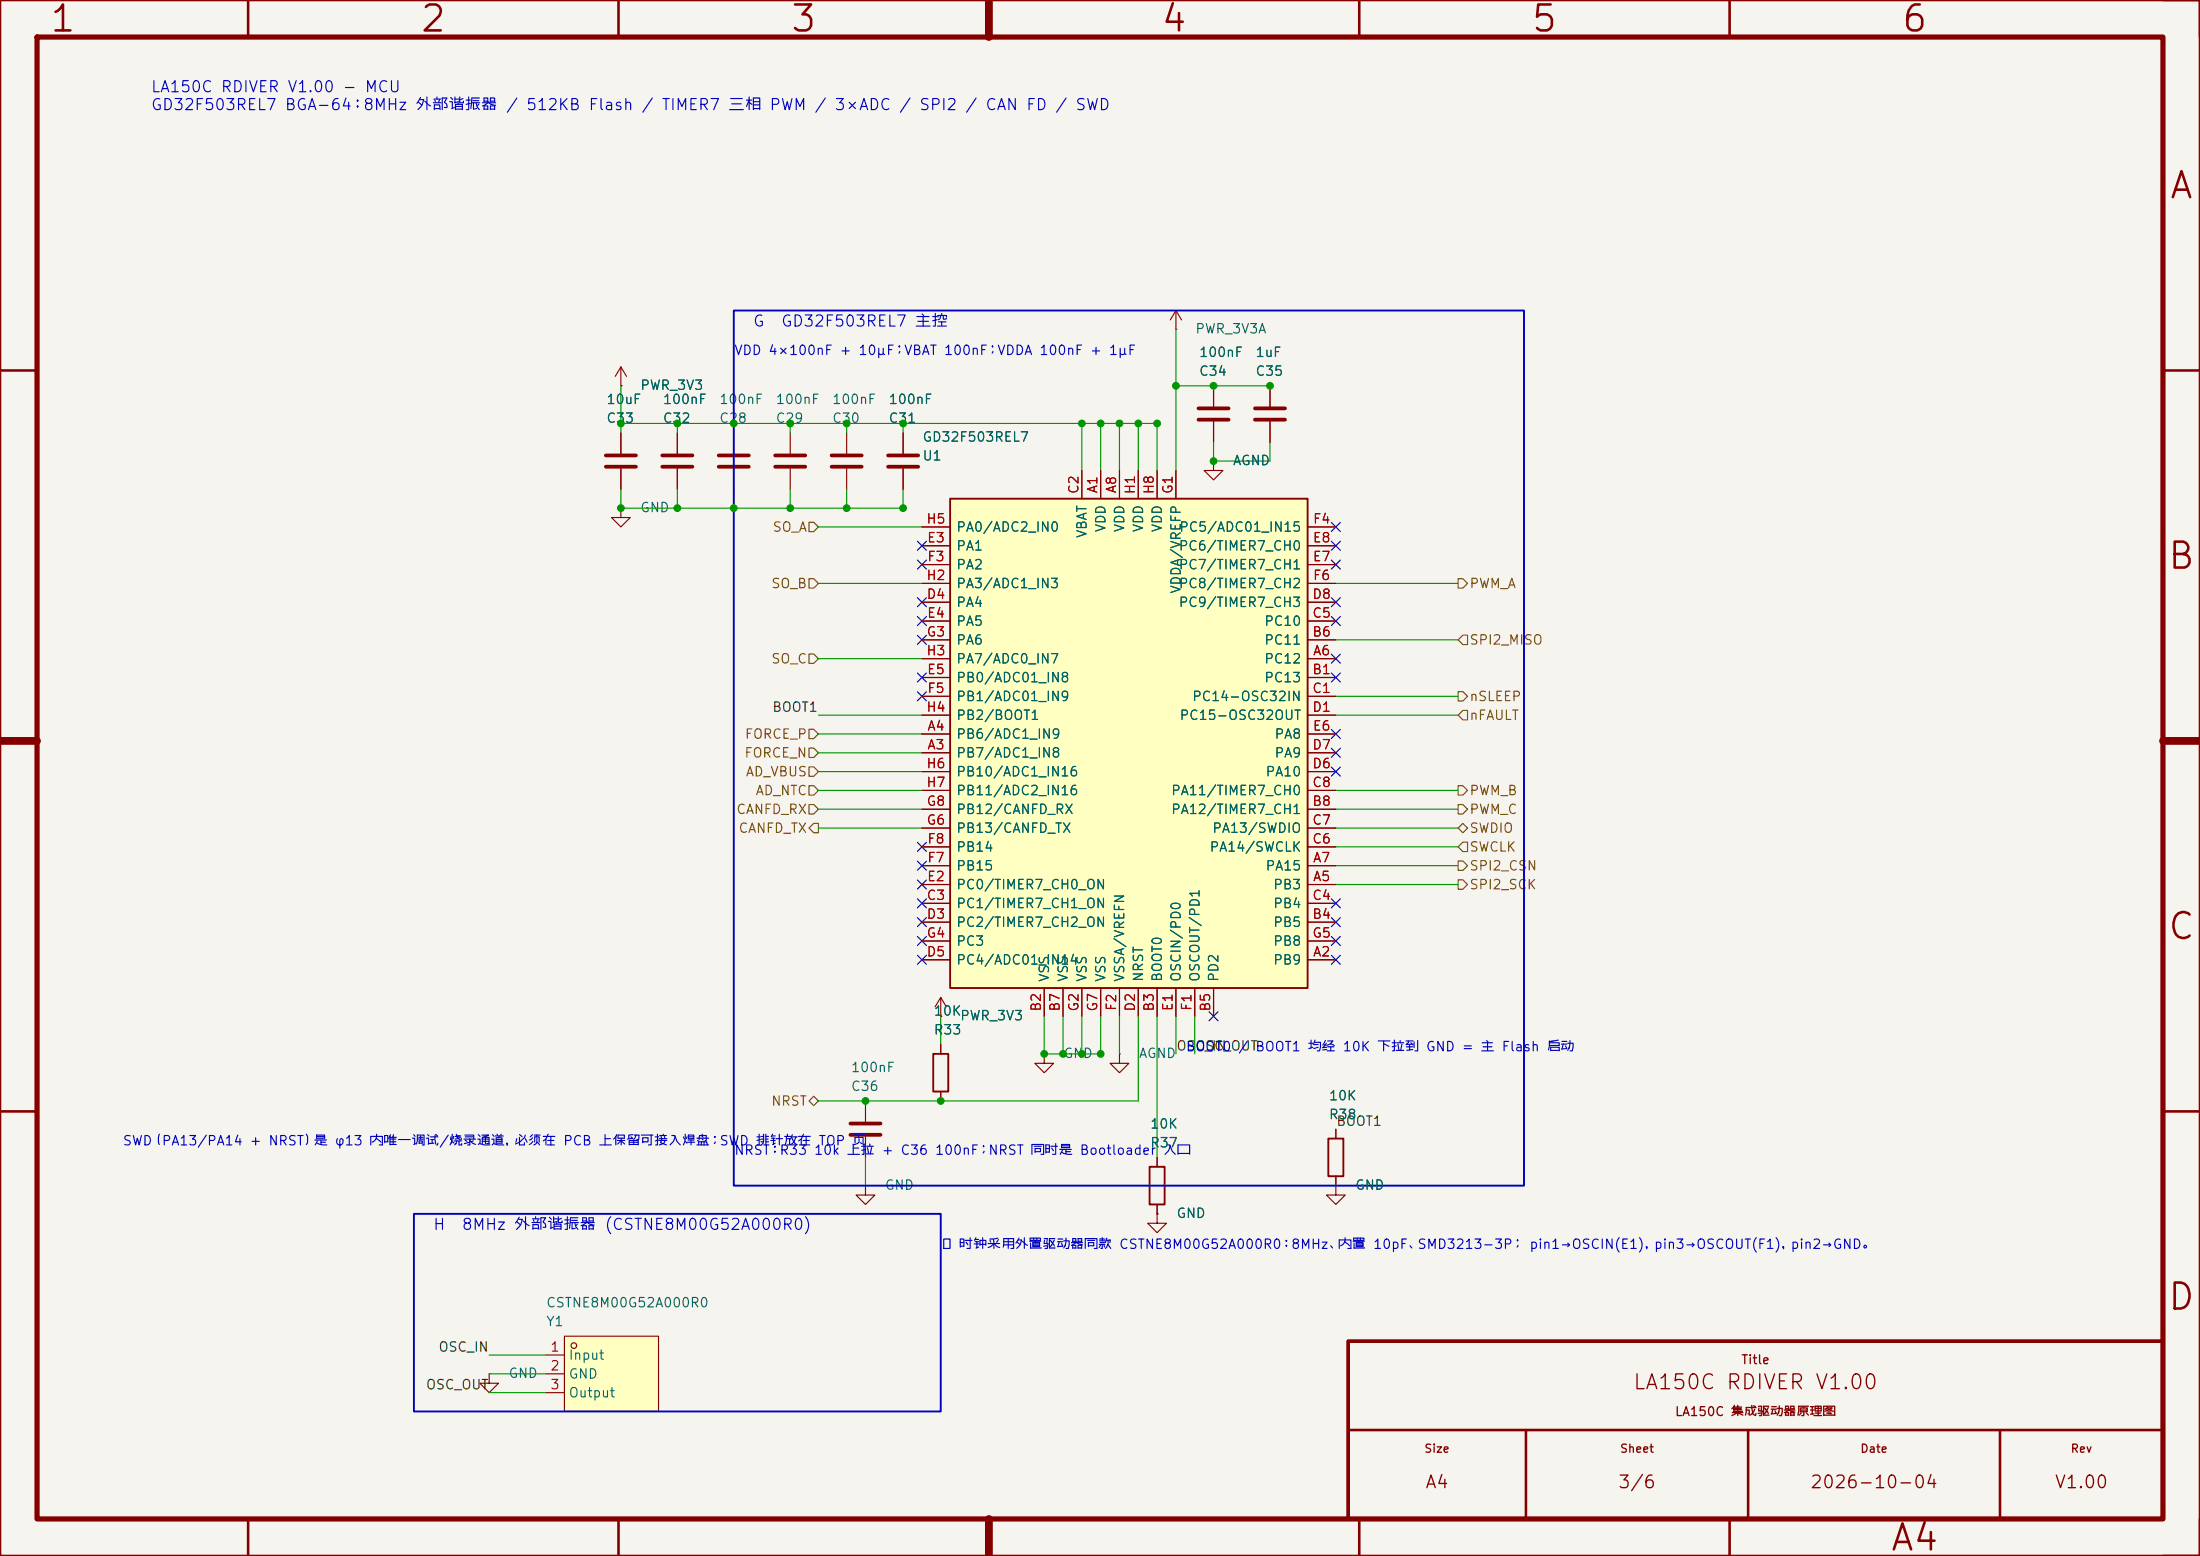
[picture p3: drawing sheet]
<svg xmlns="http://www.w3.org/2000/svg" width="297mm" height="210mm" viewBox="0 0 297 210" stroke-linecap="round" stroke-linejoin="round" font-family="sans-serif">
<path d="M0 0h297v210h-297z" fill="#f5f4ef" stroke="#f5f4ef" stroke-width=".14"/>
<g fill="none" stroke="#840000" stroke-width=".35">
<path d="M0 0h297v210h-297zM33.5 0v5M83.5 0v5M133.5 0v5M183.5 0v5M233.5 0v5M0 50h5M292 50h5M0 100h5M292 100h5M0 150h5M292 150h5"/>
<path d="M182 193h110M206 193v12M236 193v12M270 193v12M33.5 205v5M83.5 205v5M133.5 205v5M183.5 205v5M233.5 205v5"/>
</g>
<path d="M5 5h287v200h-287z" fill="none" stroke="#840000" stroke-width=".7"/>
<path d="M133.5 0v5M0 100h5M292 100h5M133.5 205v5" fill="none" stroke="#840000" stroke-width="1.1"/>
<g fill="#840000" stroke="#840000" stroke-width=".35">
<path d="M292 -.1h5.1v5.1l-.1-5z"/>
<path d="M297 205l.1 5.1h-5.1l5-.1z"/>
</g>
<path d="M182 181h110v24h-110z" fill="none" stroke="#840000" stroke-width=".5"/>
<path d="M104.6 61.5h4.1M104.6 63h4.1M112.3 61.5h4M112.3 63h4" fill="none" stroke="#840000" stroke-width=".51"/>
<g fill="none" stroke="#840000" stroke-width=".15">
<path d="M106.7 58.4v2.8M114.3 58.4v2.8M106.7 63.2v2.8M114.3 63.2v2.8M163.8 62.2v1.3h1.3l-1.3 1.3-1.2-1.3h1.2M163.8 62.2h.1M141 142.2v1.3h1.2l-1.2 1.3-1.3-1.3h1.3M141 142.2h.1M156.2 156.2v1.3M180.3 152.4v1.3M180.3 158.8v1.2M116.8 160v1.3h1.3l-1.3 1.3-1.2-1.3h1.2"/>
<path d="M116.8 160h.1M156.2 163.8v1.3h1.3l-1.3 1.3-1.3-1.3h1.3M156.2 163.8h.1M156.2 162.6v1.2M180.3 160v1.3h1.3l-1.3 1.3-1.2-1.3h1.2M180.3 160h.1"/>
</g>
<path d="M155.2 157.5h2v5.1h-2zM179.3 153.7h2.1v5.1h-2.1z" fill="none" stroke="#840000" stroke-width=".25"/>
<path d="M128.3 67.3h48.2v66.1h-48.2z" fill="#ffffc2"/>
<path d="M128.3 67.3h48.2v66.1h-48.2zM126 142.2h2v5.1h-2z" fill="none" stroke="#840000" stroke-width=".25"/>
<g fill="none" stroke="#840000" stroke-width=".15">
<path d="M124.5 73.7h3.8M124.5 76.2h3.8M124.5 71.1h3.8M124.5 78.7h3.8M146 63.5v3.8M148.6 63.5v3.8M151.1 63.5v3.8M153.7 63.5v3.8M156.2 63.5v3.8M158.7 63.5v3.8M176.5 73.7h3.8M176.5 76.2h3.8"/>
<path d="M176.5 71.1h3.8M176.5 78.7h3.8M124.5 99.1h3.8M124.5 88.9h3.8M124.5 91.4h3.8M124.5 86.4h3.8M124.5 94h3.8M124.5 83.8h3.8M124.5 96.5h3.8M124.5 81.3h3.8M176.5 99.1h3.8M176.5 88.9h3.8"/>
<path d="M176.5 91.4h3.8M176.5 86.4h3.8M176.5 94h3.8M176.5 83.8h3.8M176.5 96.5h3.8M176.5 81.3h3.8M124.5 101.6h3.8M124.5 119.4h3.8M124.5 116.8h3.8M124.5 109.2h3.8M124.5 114.3h3.8M124.5 111.8h3.8"/>
<path d="M124.5 106.7h3.8M124.5 104.1h3.8M176.5 101.6h3.8M176.5 119.4h3.8M176.5 116.8h3.8M176.5 109.2h3.8M176.5 114.3h3.8M176.5 111.8h3.8M176.5 106.7h3.8M176.5 104.1h3.8M124.5 129.5h3.8M124.5 124.5h3.8"/>
<path d="M124.5 121.9h3.8M124.5 127h3.8M141 133.4v3.8M143.5 133.4v3.8M146 133.4v3.8M148.6 133.4v3.8M151.1 133.4v3.8M153.7 133.4v3.8M156.2 133.4v3.8M158.7 133.4v3.8M161.3 133.4v3.8M163.8 133.4v3.8"/>
<path d="M176.5 129.5h3.8M176.5 124.5h3.8M176.5 121.9h3.8M176.5 127h3.8M127 141v1.2M127 147.3v1.3M151.1 142.2v1.3h1.3l-1.3 1.3-1.2-1.3h1.2M151.1 142.2h.1M66 185.4v1.3h1.3l-1.3 1.3-1.2-1.3h1.2M66 185.4h.1"/>
</g>
<path d="M76.2 180.3h12.7v10.2h-12.7z" fill="#ffffc2"/>
<g fill="none" stroke="#840000" stroke-width=".15">
<path d="M83.8 52.1h.1M83.8 49.5v2.6M83.8 58.4v2.8M83.8 49.5l-.7 1.3M83.8 49.5l.8 1.3M91.4 58.4v2.8M99.1 58.4v2.8M121.9 58.4v2.8M158.7 44.5h.1M158.7 41.9l-.7 1.3M158.7 41.9l.8 1.3M158.7 41.9v2.6"/>
<path d="M163.8 52.1v2.8M163.8 56.9v2.8M171.4 52.1v2.8M171.4 56.9v2.8M83.8 68.6v1.3h1.3l-1.3 1.2-1.3-1.2h1.3M83.8 68.6h.1M83.8 63.2v2.8M91.4 63.2v2.8M99.1 63.2v2.8M121.9 63.2v2.8M124.5 73.7h3.8M124.5 76.2h3.8"/>
<path d="M124.5 71.1h3.8M124.5 78.7h3.8M146 63.5v3.8M148.6 63.5v3.8M151.1 63.5v3.8M153.7 63.5v3.8M156.2 63.5v3.8M158.7 63.5v3.8M163.8 62.2h.1M176.5 73.7h3.8M176.5 76.2h3.8M176.5 71.1h3.8"/>
<path d="M176.5 78.7h3.8M124.5 99.1h3.8M124.5 88.9h3.8M124.5 91.4h3.8M124.5 86.4h3.8M124.5 94h3.8M124.5 83.8h3.8M124.5 96.5h3.8M124.5 81.3h3.8M176.5 99.1h3.8M176.5 88.9h3.8M176.5 91.4h3.8"/>
<path d="M176.5 86.4h3.8M176.5 94h3.8M176.5 83.8h3.8M176.5 96.5h3.8M176.5 81.3h3.8M124.5 101.6h3.8M124.5 119.4h3.8M124.5 116.8h3.8M124.5 109.2h3.8M124.5 114.3h3.8M124.5 111.8h3.8M124.5 106.7h3.8"/>
<path d="M124.5 104.1h3.8M176.5 101.6h3.8M176.5 119.4h3.8M176.5 116.8h3.8M176.5 109.2h3.8M176.5 114.3h3.8M176.5 111.8h3.8M176.5 106.7h3.8M176.5 104.1h3.8M124.5 129.5h3.8M124.5 124.5h3.8M124.5 121.9h3.8"/>
<path d="M124.5 127h3.8M127 137.2h.1M127 134.6l-.8 1.3M127 134.6l.8 1.3M127 134.6v2.6M141 133.4v3.8M143.5 133.4v3.8M146 133.4v3.8M148.6 133.4v3.8M151.1 133.4v3.8M153.7 133.4v3.8M156.2 133.4v3.8"/>
<path d="M158.7 133.4v3.8M161.3 133.4v3.8M163.8 133.4v3.8M176.5 129.5h3.8M176.5 124.5h3.8M176.5 121.9h3.8M176.5 127h3.8M116.8 148.6v2.8M116.8 153.4v2.8M127 141v1.2M127 147.3v1.3M156.2 156.2v1.3"/>
<path d="M180.3 152.4v1.3M180.3 158.8v1.2M156.2 163.8h.1M156.2 162.6v1.2M180.3 160h.1M73.7 182.9h2.5M73.7 185.4h2.5M73.7 188h2.5M76.2 180.3h12.7v10.2h-12.7z"/>
<circle cx="77.5" cy="181.6" r=".38"/>
</g>
<g fill="none" stroke="#840000" stroke-width=".51">
<path d="M161.8 55.1h4.1M161.8 56.6h4.1M169.4 55.1h4.1M169.4 56.6h4.1M81.8 61.5h4.1M81.8 63h4.1M89.4 61.5h4.1M89.4 63h4.1M97 61.5h4.1M97 63h4.1M119.9 61.5h4.1M119.9 63h4.1"/>
<path d="M114.8 151.6h4.1M114.8 153.2h4.1"/>
</g>
<g fill="none" stroke="#725600" stroke-width=".15">
<path d="M109.2 78.1h.7l.6 .6-.6 .7h-.7zM109.2 70.5h.7l.6 .6-.6 .7h-.7zM196.8 78.1h.7l.6 .6-.6 .7h-.7zM109.2 98.4h.7l.6 .7-.6 .6h-.7zM109.2 88.3h.7l.6 .6-.6 .6h-.7zM196.8 93.3h.7l.6 .7-.6 .6h-.7zM197.5 85.7h.6v1.3h-.6l-.7-.6zM197.5 95.9h.6v1.3h-.6l-.7-.7zM109.2 106h.7l.6 .7-.6 .6h-.7zM109.2 103.5h.7l.6 .6-.6 .7h-.7zM109.2 108.6h.7l.6 .6-.6 .7h-.7zM109.2 101h.7l.6 .6-.6 .6h-.7z"/>
<path d="M109.9 111.1h.6v1.3h-.6l-.7-.6zM196.8 118.7h.7l.6 .7-.6 .6h-.7zM196.8 111.8l.7-.7 .6 .7-.6 .6zM196.8 106h.7l.6 .7-.6 .6h-.7zM196.8 108.6h.7l.6 .6-.6 .7h-.7zM196.8 116.2h.7l.6 .6-.6 .7h-.7zM197.5 113.7h.6v1.2h-.6l-.7-.6zM109.2 148.6l.7-.6 .6 .6-.6 .6z"/>
</g>
<g fill="none" stroke="#009600" stroke-width=".15">
<path d="M83.8 57.2h72.4v6.3M83.8 52.1v6.3M91.4 57.2v1.2M99.1 57.2v1.2M106.7 57.2v1.2M114.3 57.2v1.2M121.9 57.2v1.2M146 57.2v6.3M148.6 57.2v6.3M151.1 57.2v6.3M153.7 57.2v6.3M158.7 52.1h12.7"/>
<path d="M158.7 44.5v19M163.8 59.7v2.5h7.6v-2.5M83.8 66v2.6h38.1v-2.6M91.4 66v2.6M99.1 66v2.6M106.7 66v2.6M110.5 78.7h14M110.5 71.1h14M114.3 66v2.6M180.3 78.7h16.5M110.5 96.5h14M110.5 88.9h14"/>
<path d="M110.5 99.1h14M180.3 94h16.5M180.3 96.5h16.5M180.3 86.4h16.5M110.5 111.8h14M110.5 109.2h14M110.5 106.7h14M110.5 104.1h14M110.5 101.6h14M180.3 111.8h16.5M180.3 114.3h16.5M180.3 116.8h16.5"/>
<path d="M180.3 119.4h16.5M180.3 109.2h16.5M180.3 106.7h16.5M127 137.2v3.8M141 137.2v5h7.6v-5M143.5 137.2v5M146 137.2v5M151.1 137.2v5M153.7 137.2v11.4h-43.2M156.2 137.2v19M158.7 137.2v5M161.3 137.2v5"/>
<path d="M116.8 156.2v3.8M66 188h7.7M66 182.9h7.7M66 185.4h7.7"/>
</g>
<g fill="none" stroke="#000084" stroke-width=".15">
<path d="M123.9 75.6l1.2 1.2M123.9 73.1l1.2 1.2M125.1 75.6l-1.2 1.2M125.1 73.1l-1.2 1.2M179.7 70.5l1.2 1.2M179.7 75.6l1.2 1.2M179.7 73.1l1.2 1.2M180.9 70.5l-1.2 1.2M180.9 75.6l-1.2 1.2M180.9 73.1l-1.2 1.2M123.9 80.7l1.2 1.2M123.9 85.8l1.2 1.2"/>
<path d="M123.9 93.4l1.2 1.2M123.9 90.8l1.2 1.2M123.9 83.2l1.2 1.2M125.1 80.7l-1.2 1.2M125.1 85.8l-1.2 1.2M125.1 93.4l-1.2 1.2M125.1 90.8l-1.2 1.2M125.1 83.2l-1.2 1.2M179.7 83.2l1.2 1.2M179.7 80.7l1.2 1.2M179.7 90.8l1.2 1.2M179.7 98.5l1.2 1.2"/>
<path d="M179.7 88.3l1.2 1.2M180.9 83.2l-1.2 1.2M180.9 80.7l-1.2 1.2M180.9 90.8l-1.2 1.2M180.9 98.5l-1.2 1.2M180.9 88.3l-1.2 1.2M123.9 113.7l1.2 1.2M123.9 116.2l1.2 1.2M123.9 118.8l1.2 1.2M125.1 113.7l-1.2 1.2M125.1 116.2l-1.2 1.2M125.1 118.8l-1.2 1.2"/>
<path d="M179.7 103.5l1.2 1.2M179.7 101l1.2 1.2M180.9 103.5l-1.2 1.2M180.9 101l-1.2 1.2M123.9 126.4l1.2 1.2M123.9 128.9l1.2 1.2M123.9 123.9l1.2 1.2M123.9 121.3l1.2 1.2M125.1 126.4l-1.2 1.2M125.1 128.9l-1.2 1.2M125.1 123.9l-1.2 1.2M125.1 121.3l-1.2 1.2"/>
<path d="M163.2 136.6l1.2 1.2M164.4 136.6l-1.2 1.2M179.7 128.9l1.2 1.2M179.7 126.4l1.2 1.2M179.7 123.9l1.2 1.2M179.7 121.3l1.2 1.2M180.9 128.9l-1.2 1.2M180.9 126.4l-1.2 1.2M180.9 123.9l-1.2 1.2M180.9 121.3l-1.2 1.2"/>
</g>
<path d="M99.1 41.9h106.6v118.1h-106.6zM55.9 163.8h71.1v26.7h-71.1z" fill="none" stroke="#0000c2" stroke-width=".25"/>
<g fill="#009600" stroke="#009600" stroke-width=".14">
<circle cx="127" cy="148.6" r=".46"/>
<circle cx="148.6" cy="142.2" r=".46"/>
<circle cx="116.8" cy="148.6" r=".46"/>
<circle cx="106.7" cy="68.6" r=".46"/>
<circle cx="121.9" cy="68.6" r=".46"/>
<circle cx="121.9" cy="57.2" r=".46"/>
<circle cx="106.7" cy="57.2" r=".46"/>
<circle cx="114.3" cy="68.6" r=".46"/>
<circle cx="114.3" cy="57.2" r=".46"/>
<circle cx="83.8" cy="68.6" r=".46"/>
<circle cx="151.1" cy="57.2" r=".46"/>
<circle cx="163.8" cy="62.2" r=".46"/>
<circle cx="153.7" cy="57.2" r=".46"/>
<circle cx="156.2" cy="57.2" r=".46"/>
<circle cx="163.8" cy="52.1" r=".46"/>
<circle cx="171.4" cy="52.1" r=".46"/>
<circle cx="158.7" cy="52.1" r=".46"/>
<circle cx="148.6" cy="57.2" r=".46"/>
<circle cx="83.8" cy="57.2" r=".46"/>
<circle cx="146" cy="57.2" r=".46"/>
<circle cx="91.4" cy="57.2" r=".46"/>
<circle cx="99.1" cy="68.6" r=".46"/>
<circle cx="99.1" cy="57.2" r=".46"/>
<circle cx="91.4" cy="68.6" r=".46"/>
<circle cx="146" cy="142.2" r=".46"/>
<circle cx="143.5" cy="142.2" r=".46"/>
<circle cx="141" cy="142.2" r=".46"/>
</g>
<g font-size="3.5" fill="#840000">
<text x="6.5" y="5.2">1</text>
<text x="56.5" y="5.2">2</text>
<text x="106.5" y="5.2">3</text>
<text x="156.5" y="5.2">4</text>
<text x="206.5" y="5.2">5</text>
<text x="256.5" y="5.2">6</text>
<text x="292.7" y="27.7">A</text>
<text x="292.4" y="77.7">B</text>
<text x="292.4" y="127.7">C</text>
<text x="292.4" y="177.7">D</text>
<text x="255" y="210.2">A4</text>
</g>
<text font-size="2" fill="#840000" x="220.3" y="188">LA150C RDIVER V1.00</text>
<g font-size="1.7" fill="#840000">
<text x="192.3" y="201.3">A4</text>
<text x="218.3" y="201.3">3/6</text>
<text x="244.3" y="201.3">2026-10-04</text>
<text x="277.3" y="201.3">V1.00</text>
</g>
<g font-size="1.5" fill="#0000c2">
<text x="20.3" y="12.8">LA150C RDIVER V1.00 - MCU</text>
<text x="20.3" y="15.3">GD32F503REL7 BGA-64：8MHz 外部谐振器 / 512KB Flash / TIMER7 三相 PWM / 3×ADC / SPI2 / CAN FD / SWD</text>
<text x="101.6" y="44.5">G</text>
<text x="105.3" y="44.5">GD32F503REL7 主控</text>
<text x="58.4" y="166.4">H</text>
<text x="62.2" y="166.4">8MHz 外部谐振器 (CSTNE8M00G52A000R0)</text>
</g>
<g font-size="1.3" fill="#006464">
<text x="161.3" y="45.3">PWR_3V3A</text>
<text x="86.3" y="52.9">PWR_3V3</text>
<text x="161.8" y="51">C34</text>
<text x="161.8" y="48.5">100nF</text>
<text x="169.4" y="51">C35</text>
<text x="169.4" y="48.5">1uF</text>
<text x="81.8" y="57.4">C33</text>
<text x="81.8" y="54.8">10uF</text>
<text x="89.4" y="57.4">C32</text>
<text x="89.4" y="54.8">100nF</text>
<text x="97" y="57.4">C28</text>
<text x="97" y="54.8">100nF</text>
<text x="104.6" y="57.4">C29</text>
<text x="104.6" y="54.8">100nF</text>
<text x="112.3" y="57.4">C30</text>
<text x="112.3" y="54.8">100nF</text>
<text x="119.9" y="57.4">C31</text>
<text x="119.9" y="54.8">100nF</text>
<text x="124.4" y="59.9">GD32F503REL7</text>
<text x="124.4" y="62.5">U1</text>
<text x="166.4" y="63.1">AGND</text>
<text x="86.3" y="69.5">GND</text>
<text x="149.6" y="71.9" transform="rotate(-90 149.6 71.9)">VDD</text>
<text x="152.1" y="71.9" transform="rotate(-90 152.1 71.9)">VDD</text>
<text x="154.6" y="71.9" transform="rotate(-90 154.6 71.9)">VDD</text>
<text x="157.2" y="71.9" transform="rotate(-90 157.2 71.9)">VDD</text>
<text x="129" y="74.6">PA1</text>
<text x="129" y="77.2">PA2</text>
<text x="129" y="72.1">PA0/ADC2_IN0</text>
<text x="147" y="72.7" transform="rotate(-90 147 72.7)">VBAT</text>
<text x="159" y="77.2">PC7/TIMER7_CH1</text>
<text x="159" y="74.6">PC6/TIMER7_CH0</text>
<text x="159.1" y="72.1">PC5/ADC01_IN15</text>
<text x="129" y="82.2">PA4</text>
<text x="129" y="79.7">PA3/ADC1_IN3</text>
<text x="159" y="82.2">PC9/TIMER7_CH3</text>
<text x="159" y="79.7">PC8/TIMER7_CH2</text>
<text x="159.7" y="80.2" transform="rotate(-90 159.7 80.2)">VDDA/VREFP</text>
<text x="129" y="84.8">PA5</text>
<text x="129" y="87.3">PA6</text>
<text x="129" y="89.9">PA7/ADC0_IN7</text>
<text x="170.6" y="89.9">PC12</text>
<text x="170.6" y="87.3">PC11</text>
<text x="170.6" y="84.8">PC10</text>
<text x="129" y="92.4">PB0/ADC01_IN8</text>
<text x="129" y="94.9">PB1/ADC01_IN9</text>
<text x="160.8" y="94.9">PC14-OSC32IN</text>
<text x="170.6" y="92.4">PC13</text>
<text x="129" y="100">PB6/ADC1_IN9</text>
<text x="129" y="97.5">PB2/BOOT1</text>
<text x="159.2" y="97.5">PC15-OSC32OUT</text>
<text x="172" y="100">PA8</text>
<text x="129" y="102.6">PB7/ADC1_IN8</text>
<text x="129" y="105.1">PB10/ADC1_IN16</text>
<text x="129" y="107.6">PB11/ADC2_IN16</text>
<text x="158" y="107.6">PA11/TIMER7_CH0</text>
<text x="170.8" y="105.1">PA10</text>
<text x="172" y="102.6">PA9</text>
<text x="129" y="112.7">PB13/CANFD_TX</text>
<text x="129" y="110.2">PB12/CANFD_RX</text>
<text x="158" y="110.2">PA12/TIMER7_CH1</text>
<text x="163.6" y="112.7">PA13/SWDIO</text>
<text x="129" y="117.8">PB15</text>
<text x="129" y="115.3">PB14</text>
<text x="163.2" y="115.3">PA14/SWCLK</text>
<text x="170.8" y="117.8">PA15</text>
<text x="129" y="122.9">PC1/TIMER7_CH1_ON</text>
<text x="129" y="125.4">PC2/TIMER7_CH2_ON</text>
<text x="129" y="120.3">PC0/TIMER7_CH0_ON</text>
<text x="171.8" y="120.3">PB3</text>
<text x="171.8" y="125.4">PB5</text>
<text x="171.8" y="122.9">PB4</text>
<text x="129" y="130.5">PC4/ADC01_IN14</text>
<text x="129" y="128">PC3</text>
<text x="171.8" y="130.5">PB9</text>
<text x="171.8" y="128">PB8</text>
<text x="126" y="137.4">10K</text>
<text x="141.9" y="132.6" transform="rotate(-90 141.9 132.6)">VSS</text>
<text x="144.5" y="132.6" transform="rotate(-90 144.5 132.6)">VSS</text>
<text x="147" y="132.6" transform="rotate(-90 147 132.6)">VSS</text>
<text x="149.6" y="132.6" transform="rotate(-90 149.6 132.6)">VSS</text>
<text x="152.1" y="132.6" transform="rotate(-90 152.1 132.6)">VSSA/VREFN</text>
<text x="154.6" y="132.6" transform="rotate(-90 154.6 132.6)">NRST</text>
<text x="157.2" y="132.6" transform="rotate(-90 157.2 132.6)">BOOT0</text>
<text x="159.7" y="132.6" transform="rotate(-90 159.7 132.6)">OSCIN/PD0</text>
<text x="162.3" y="132.6" transform="rotate(-90 162.3 132.6)">OSCOUT/PD1</text>
<text x="164.8" y="132.6" transform="rotate(-90 164.8 132.6)">PD2</text>
<text x="126" y="139.9">R33</text>
<text x="129.5" y="138">PWR_3V3</text>
<text x="143.5" y="143.1">GND</text>
<text x="153.7" y="143.1">AGND</text>
<text x="114.8" y="147.6">C36</text>
<text x="114.8" y="145">100nF</text>
<text x="179.3" y="148.8">10K</text>
<text x="155.2" y="155.2">R37</text>
<text x="155.2" y="152.6">10K</text>
<text x="179.3" y="151.4">R38</text>
<text x="119.4" y="160.9">GND</text>
<text x="182.9" y="160.9">GND</text>
<text x="158.7" y="164.7">GND</text>
<text x="73.6" y="179.3">Y1</text>
<text x="73.6" y="176.8">CSTNE8M00G52A000R0</text>
<text x="76.7" y="183.8">Input</text>
<text x="68.6" y="186.3">GND</text>
<text x="76.7" y="186.4">GND</text>
<text x="76.7" y="188.9">Output</text>
</g>
<g font-size="1.3" fill="#0000c2">
<text x="99" y="48.2">VDD 4×100nF + 10µF；VBAT 100nF；VDDA 100nF + 1µF</text>
<text x="160" y="142.2">BOOT0 /</text>
<text x="16.5" y="154.9">SWD（PA13/PA14 + NRST）是 φ13 内唯一调试/烧录通道，必须在 PCB 上保留可接入焊盘；SWD 排针放在 TOP 页</text>
<text x="99" y="156.2">NRST：R33 10k 上拉 + C36 100nF；NRST 同时是 Bootloader</text>
<text x="156.9" y="156.2">入口</text>
<text x="127" y="168.9">★ 时钟采用外置驱动器同款 CSTNE8M00G52A000R0：8MHz、内置 10pF、SMD3213-3P； pin1→OSCIN(E1)，pin3→OSCOUT(F1)，pin2→GND。</text>
</g>
<g font-size="1.3" fill="#a90000">
<text x="125" y="71">H5</text>
<text x="145.9" y="66.8" transform="rotate(-90 145.9 66.8)">C2</text>
<text x="148.5" y="66.7" transform="rotate(-90 148.5 66.7)">A1</text>
<text x="151" y="66.7" transform="rotate(-90 151 66.7)">A8</text>
<text x="153.5" y="66.8" transform="rotate(-90 153.5 66.8)">H1</text>
<text x="156.1" y="66.8" transform="rotate(-90 156.1 66.8)">H8</text>
<text x="158.6" y="66.8" transform="rotate(-90 158.6 66.8)">G1</text>
<text x="177.2" y="71">F4</text>
<text x="125.1" y="73.5">E3</text>
<text x="125.1" y="76.1">F3</text>
<text x="177.1" y="76.1">E7</text>
<text x="177.1" y="73.5">E8</text>
<text x="125" y="78.6">H2</text>
<text x="125" y="81.1">D4</text>
<text x="125.1" y="83.7">E4</text>
<text x="177.1" y="83.7">C5</text>
<text x="177.1" y="81.1">D8</text>
<text x="177.2" y="78.6">F6</text>
<text x="125" y="88.8">H3</text>
<text x="125" y="86.2">G3</text>
<text x="177.1" y="86.2">B6</text>
<text x="177.2" y="88.8">A6</text>
<text x="125.1" y="91.3">E5</text>
<text x="125.1" y="93.8">F5</text>
<text x="177.1" y="91.3">B1</text>
<text x="177.1" y="93.8">C1</text>
<text x="125" y="96.4">H4</text>
<text x="125.1" y="101.5">A3</text>
<text x="125.1" y="98.9">A4</text>
<text x="177.1" y="96.4">D1</text>
<text x="177.1" y="101.5">D7</text>
<text x="177.1" y="98.9">E6</text>
<text x="125" y="104">H6</text>
<text x="125" y="106.5">H7</text>
<text x="177.1" y="106.5">C8</text>
<text x="177.1" y="104">D6</text>
<text x="125" y="111.6">G6</text>
<text x="125" y="109.1">G8</text>
<text x="177.1" y="109.1">B8</text>
<text x="177.1" y="111.6">C7</text>
<text x="125.1" y="119.2">E2</text>
<text x="125.1" y="116.7">F7</text>
<text x="125.1" y="114.2">F8</text>
<text x="177.1" y="114.2">C6</text>
<text x="177.2" y="119.2">A5</text>
<text x="177.2" y="116.7">A7</text>
<text x="125" y="121.8">C3</text>
<text x="125" y="124.3">D3</text>
<text x="177.1" y="124.3">B4</text>
<text x="177.1" y="121.8">C4</text>
<text x="125" y="129.4">D5</text>
<text x="125" y="126.9">G4</text>
<text x="177.1" y="126.9">G5</text>
<text x="177.2" y="129.4">A2</text>
<text x="140.8" y="136.6" transform="rotate(-90 140.8 136.6)">B2</text>
<text x="143.4" y="136.6" transform="rotate(-90 143.4 136.6)">B7</text>
<text x="145.9" y="136.6" transform="rotate(-90 145.9 136.6)">G2</text>
<text x="148.5" y="136.6" transform="rotate(-90 148.5 136.6)">G7</text>
<text x="151" y="136.5" transform="rotate(-90 151 136.5)">F2</text>
<text x="153.5" y="136.6" transform="rotate(-90 153.5 136.6)">D2</text>
<text x="156.1" y="136.6" transform="rotate(-90 156.1 136.6)">B3</text>
<text x="158.6" y="136.6" transform="rotate(-90 158.6 136.6)">E1</text>
<text x="161.2" y="136.5" transform="rotate(-90 161.2 136.5)">F1</text>
<text x="163.7" y="136.6" transform="rotate(-90 163.7 136.6)">B5</text>
<text x="74.2" y="182.7">1</text>
<text x="74.2" y="185.3">2</text>
<text x="74.2" y="187.8">3</text>
</g>
<g font-size="1.3" fill="#725600">
<text x="104.2" y="72.1">SO_A</text>
<text x="104" y="79.7">SO_B</text>
<text x="198.3" y="79.7">PWM_A</text>
<text x="104" y="89.9">SO_C</text>
<text x="198.3" y="87.3">SPI2_MISO</text>
<text x="198.3" y="94.9">nSLEEP</text>
<text x="100.5" y="100">FORCE_P</text>
<text x="198.3" y="97.5">nFAULT</text>
<text x="100.4" y="102.6">FORCE_N</text>
<text x="100.6" y="105.1">AD_VBUS</text>
<text x="101.9" y="107.6">AD_NTC</text>
<text x="198.3" y="107.6">PWM_B</text>
<text x="99.3" y="110.2">CANFD_RX</text>
<text x="99.6" y="112.7">CANFD_TX</text>
<text x="198.3" y="112.7">SWDIO</text>
<text x="198.3" y="110.2">PWM_C</text>
<text x="198.3" y="115.3">SWCLK</text>
<text x="198.3" y="117.8">SPI2_CSN</text>
<text x="198.3" y="120.3">SPI2_SCK</text>
<text x="104" y="149.6">NRST</text>
</g>
<g font-size="1.3" fill="#0f0f0f">
<text x="104.2" y="96.4">BOOT1</text>
<text x="158.7" y="142.1">OSC_IN</text>
<text x="161.3" y="142.1">OSC_OUTBOOT1 均经 10K 下拉到 GND = 主 Flash 启动</text>
<text x="180.3" y="152.3">BOOT1</text>
<text x="59.1" y="182.8">OSC_IN</text>
<text x="57.4" y="187.8">OSC_OUT</text>
</g>
<g font-size="1.2" fill="#840000">
<text x="235" y="184.4">Title</text>
<text x="226" y="191.4">LA150C 集成驱动器原理图</text>
</g>
<g font-size="1.1" fill="#840000">
<text x="192.2" y="196.3">Size</text>
<text x="218.6" y="196.3">Sheet</text>
<text x="251.1" y="196.3">Date</text>
<text x="279.5" y="196.3">Rev</text>
</g>
</svg>
